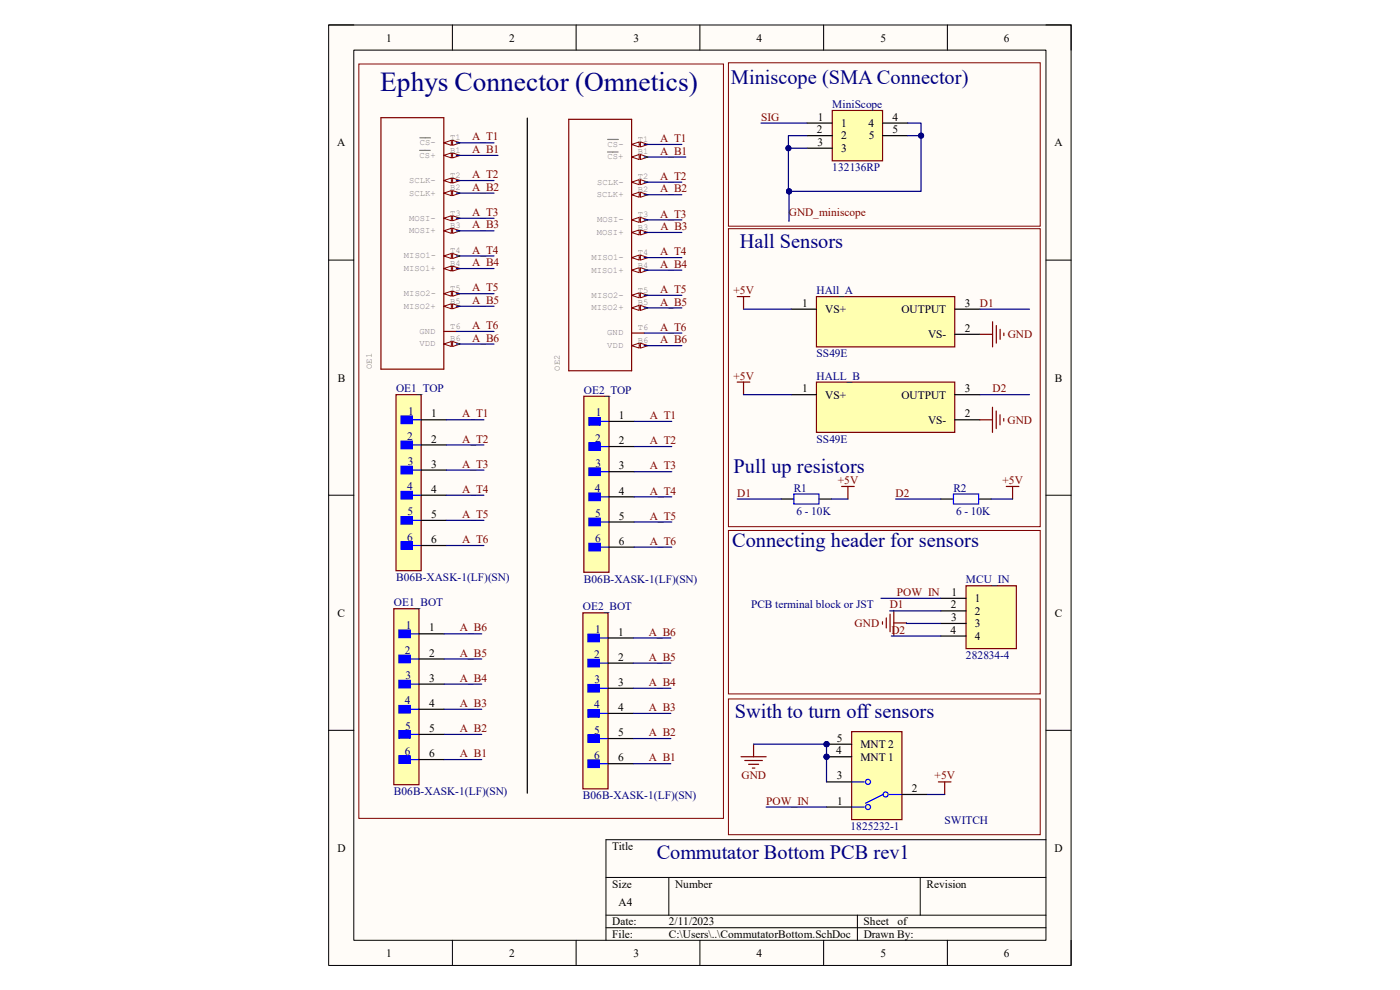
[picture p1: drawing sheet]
<svg xmlns="http://www.w3.org/2000/svg" width="297mm" height="210mm" viewBox="0 0 297 210" stroke-linecap="round" stroke-linejoin="round" font-family="sans-serif">
<path d="M69.7 5.3h157.5v199.5h-157.5z" fill-rule="evenodd" fill="#fffcf8"/>
<path d="M69.7 5.3h157.5v199.5h-157.5z" fill="none" stroke="#000" stroke-width=".21"/>
<path d="M75.1 10.6h146.8v188.9h-146.8z" fill-rule="evenodd" fill="#fffcf8"/>
<g fill="none" stroke="#000" stroke-width=".21">
<path d="M69.7 5.3h5.4M75.1 10.6h146.8v188.9h-146.8zM96 5.3v5.3M122.2 5.3v5.3M148.5 5.3v5.3M174.7 5.3v5.3M201 5.3v5.3M221.9 5.3h5.3v5.3M69.7 55.2h5.4M221.9 55.2h5.3M69.7 105.1h5.4M221.9 105.1h5.3"/>
<path d="M69.7 154.9h5.4M221.9 154.9h5.3M221.9 178.1h-93.3v21.4M96 199.5v5.3M122.2 199.5v5.3M128.6 186.1h93.3M128.6 194.1h93.3M128.6 196.8h93.3M141.9 186.1v8M148.5 199.5v5.3M174.7 199.5v5.3M181.9 194.1v5.4"/>
<path d="M195.2 186.1v8M201 199.5v5.3M227.2 199.5v5.3"/>
</g>
<path d="M84 83.7h5.3v37.4h-5.3z" fill-rule="evenodd" fill="#ffffb0"/>
<path d="M84 83.7h5.3v37.4h-5.3z" fill="none" stroke="#800000" stroke-width=".25"/>
<path d="M85.1 88.2h2.4v1.7h-2.4z" fill-rule="evenodd" fill="#00f"/>
<path d="M85.1 88.2h2.4v1.7h-2.4zM87.5 89.1h1.8" fill="none" stroke="#00f" stroke-width=".25"/>
<path d="M85.1 93.6h2.4v1.6h-2.4z" fill-rule="evenodd" fill="#00f"/>
<path d="M85.1 93.6h2.4v1.6h-2.4zM87.5 94.4h1.8" fill="none" stroke="#00f" stroke-width=".25"/>
<path d="M85.1 98.9h2.4v1.6h-2.4z" fill-rule="evenodd" fill="#00f"/>
<path d="M85.1 98.9h2.4v1.6h-2.4zM87.5 99.7h1.8" fill="none" stroke="#00f" stroke-width=".25"/>
<path d="M85.1 104.3h2.4v1.6h-2.4z" fill-rule="evenodd" fill="#00f"/>
<path d="M85.1 104.3h2.4v1.6h-2.4zM87.5 105.1h1.8" fill="none" stroke="#00f" stroke-width=".25"/>
<path d="M85.1 109.6h2.4v1.6h-2.4z" fill-rule="evenodd" fill="#00f"/>
<path d="M85.1 109.6h2.4v1.6h-2.4zM87.5 110.4h1.8" fill="none" stroke="#00f" stroke-width=".25"/>
<path d="M85.1 114.9h2.4v1.6h-2.4z" fill-rule="evenodd" fill="#00f"/>
<path d="M85.1 114.9h2.4v1.6h-2.4zM87.5 115.7h1.8" fill="none" stroke="#00f" stroke-width=".25"/>
<path d="M89.3 89.1h5.4M89.3 94.4h5.4M89.3 99.7h5.4M89.3 105.1h5.4M89.3 110.4h5.4M89.3 115.7h5.4" fill="none" stroke="#000" stroke-width=".25"/>
<path d="M83.6 129.1h5.3v37.4h-5.3z" fill-rule="evenodd" fill="#ffffb0"/>
<path d="M83.6 129.1h5.3v37.4h-5.3z" fill="none" stroke="#800000" stroke-width=".25"/>
<path d="M84.6 133.7h2.4v1.6h-2.4z" fill-rule="evenodd" fill="#00f"/>
<path d="M84.6 133.7h2.4v1.6h-2.4zM87 134.5h1.9" fill="none" stroke="#00f" stroke-width=".25"/>
<path d="M84.6 139h2.4v1.6h-2.4z" fill-rule="evenodd" fill="#00f"/>
<path d="M84.6 139h2.4v1.6h-2.4zM87 139.8h1.9" fill="none" stroke="#00f" stroke-width=".25"/>
<path d="M84.6 144.3h2.4v1.6h-2.4z" fill-rule="evenodd" fill="#00f"/>
<path d="M84.6 144.3h2.4v1.6h-2.4zM87 145.1h1.9" fill="none" stroke="#00f" stroke-width=".25"/>
<path d="M84.6 149.7h2.4v1.6h-2.4z" fill-rule="evenodd" fill="#00f"/>
<path d="M84.6 149.7h2.4v1.6h-2.4zM87 150.5h1.9" fill="none" stroke="#00f" stroke-width=".25"/>
<path d="M84.6 155h2.4v1.6h-2.4z" fill-rule="evenodd" fill="#00f"/>
<path d="M84.6 155h2.4v1.6h-2.4zM87 155.8h1.9" fill="none" stroke="#00f" stroke-width=".25"/>
<path d="M84.6 160.3h2.4v1.6h-2.4z" fill-rule="evenodd" fill="#00f"/>
<path d="M84.6 160.3h2.4v1.6h-2.4zM87 161.1h1.9" fill="none" stroke="#00f" stroke-width=".25"/>
<path d="M88.9 134.5h5.3M88.9 139.8h5.3M88.9 145.1h5.3M88.9 150.5h5.3M88.9 155.8h5.3M88.9 161.1h5.3" fill="none" stroke="#000" stroke-width=".25"/>
<path d="M80.8 78.3v-53.3h13.4v53.3h-13.4M94.2 62.3h2.6" fill="none" stroke="#800000" stroke-width=".25"/>
<path d="M94.2 62.3l1.6-.5v1z" fill="#f8fcff"/>
<path d="M94.2 62.3l1.6-.5v1z" fill="none" stroke="#800000" stroke-width=".21"/>
<path d="M96 61.8l1.6 .5-1.6 .5z" fill="#f8fcff"/>
<path d="M96 61.8l1.6 .5-1.6 .5z" fill="none" stroke="#800000" stroke-width=".21"/>
<path d="M94.2 57h2.6" fill="none" stroke="#800000" stroke-width=".25"/>
<path d="M94.2 57l1.6-.6v1.1z" fill="#f8fcff"/>
<path d="M94.2 57l1.6-.6v1.1z" fill="none" stroke="#800000" stroke-width=".21"/>
<path d="M96 56.4l1.6 .6-1.6 .5z" fill="#f8fcff"/>
<path d="M96 56.4l1.6 .6-1.6 .5z" fill="none" stroke="#800000" stroke-width=".21"/>
<path d="M94.2 65h2.6" fill="none" stroke="#800000" stroke-width=".25"/>
<path d="M94.2 65l1.6-.6v1.1z" fill="#f8fcff"/>
<path d="M94.2 65l1.6-.6v1.1z" fill="none" stroke="#800000" stroke-width=".21"/>
<path d="M96 64.4l1.6 .6-1.6 .5z" fill="#f8fcff"/>
<path d="M96 64.4l1.6 .6-1.6 .5z" fill="none" stroke="#800000" stroke-width=".21"/>
<path d="M94.2 73h2.6" fill="none" stroke="#800000" stroke-width=".25"/>
<path d="M94.2 73l1.6-.6v1.1z" fill="#f8fcff"/>
<path d="M94.2 73l1.6-.6v1.1z" fill="none" stroke="#800000" stroke-width=".21"/>
<path d="M96 72.4l1.6 .6-1.6 .5z" fill="#f8fcff"/>
<path d="M96 72.4l1.6 .6-1.6 .5z" fill="none" stroke="#800000" stroke-width=".21"/>
<path d="M94.2 46.3h2.6M94.2 70.3h2.6" fill="none" stroke="#800000" stroke-width=".25"/>
<path d="M94.2 46.3l1.6-.5v1z" fill="#f8fcff"/>
<path d="M94.2 46.3l1.6-.5v1z" fill="none" stroke="#800000" stroke-width=".21"/>
<path d="M96 45.8l1.6 .5-1.6 .5z" fill="#f8fcff"/>
<path d="M96 45.8l1.6 .5-1.6 .5z" fill="none" stroke="#800000" stroke-width=".21"/>
<path d="M94.2 41h2.6" fill="none" stroke="#800000" stroke-width=".25"/>
<path d="M94.2 41l1.6-.6v1.1z" fill="#f8fcff"/>
<path d="M94.2 41l1.6-.6v1.1z" fill="none" stroke="#800000" stroke-width=".21"/>
<path d="M96 40.4l1.6 .6-1.6 .5z" fill="#f8fcff"/>
<path d="M96 40.4l1.6 .6-1.6 .5z" fill="none" stroke="#800000" stroke-width=".21"/>
<path d="M94.2 54.3h2.6" fill="none" stroke="#800000" stroke-width=".25"/>
<path d="M94.2 54.3l1.6-.5v1z" fill="#f8fcff"/>
<path d="M94.2 54.3l1.6-.5v1z" fill="none" stroke="#800000" stroke-width=".21"/>
<path d="M96 53.8l1.6 .5-1.6 .5z" fill="#f8fcff"/>
<path d="M96 53.8l1.6 .5-1.6 .5z" fill="none" stroke="#800000" stroke-width=".21"/>
<path d="M94.2 49h2.6" fill="none" stroke="#800000" stroke-width=".25"/>
<path d="M94.2 49l1.6-.6v1.1z" fill="#f8fcff"/>
<path d="M94.2 49l1.6-.6v1.1z" fill="none" stroke="#800000" stroke-width=".21"/>
<path d="M96 48.4l1.6 .6-1.6 .5z" fill="#f8fcff"/>
<path d="M96 48.4l1.6 .6-1.6 .5z" fill="none" stroke="#800000" stroke-width=".21"/>
<path d="M94.2 30.3h2.6" fill="none" stroke="#800000" stroke-width=".25"/>
<path d="M94.2 30.3l1.6-.5v1z" fill="#f8fcff"/>
<path d="M94.2 30.3l1.6-.5v1z" fill="none" stroke="#800000" stroke-width=".21"/>
<path d="M96 29.8l1.6 .5-1.6 .5z" fill="#f8fcff"/>
<path d="M96 29.8l1.6 .5-1.6 .5z" fill="none" stroke="#800000" stroke-width=".21"/>
<path d="M89.1 29.2h2.2" fill="none" stroke="#808080" stroke-width=".25"/>
<path d="M94.2 33h2.6" fill="none" stroke="#800000" stroke-width=".25"/>
<path d="M94.2 33l1.6-.6v1.1z" fill="#f8fcff"/>
<path d="M94.2 33l1.6-.6v1.1z" fill="none" stroke="#800000" stroke-width=".21"/>
<path d="M96 32.4l1.6 .6-1.6 .5z" fill="#f8fcff"/>
<path d="M96 32.4l1.6 .6-1.6 .5z" fill="none" stroke="#800000" stroke-width=".21"/>
<path d="M89 31.9h2.3" fill="none" stroke="#808080" stroke-width=".25"/>
<path d="M94.2 38.3h2.6" fill="none" stroke="#800000" stroke-width=".25"/>
<path d="M94.2 38.3l1.6-.5v1z" fill="#f8fcff"/>
<path d="M94.2 38.3l1.6-.5v1z" fill="none" stroke="#800000" stroke-width=".21"/>
<path d="M96 37.8l1.6 .5-1.6 .5z" fill="#f8fcff"/>
<path d="M96 37.8l1.6 .5-1.6 .5z" fill="none" stroke="#800000" stroke-width=".21"/>
<path d="M123.9 84.1h5.3v37.3h-5.3z" fill-rule="evenodd" fill="#ffffb0"/>
<path d="M123.9 84.1h5.3v37.3h-5.3z" fill="none" stroke="#800000" stroke-width=".25"/>
<path d="M124.9 88.6h2.4v1.6h-2.4z" fill-rule="evenodd" fill="#00f"/>
<path d="M124.9 88.6h2.4v1.6h-2.4zM127.3 89.4h1.9" fill="none" stroke="#00f" stroke-width=".25"/>
<path d="M124.9 93.9h2.4v1.6h-2.4z" fill-rule="evenodd" fill="#00f"/>
<path d="M124.9 93.9h2.4v1.6h-2.4zM127.3 94.7h1.9" fill="none" stroke="#00f" stroke-width=".25"/>
<path d="M124.9 99.3h2.4v1.6h-2.4z" fill-rule="evenodd" fill="#00f"/>
<path d="M124.9 99.3h2.4v1.6h-2.4zM127.3 100.1h1.9" fill="none" stroke="#00f" stroke-width=".25"/>
<path d="M124.9 104.6h2.4v1.6h-2.4z" fill-rule="evenodd" fill="#00f"/>
<path d="M124.9 104.6h2.4v1.6h-2.4zM127.3 105.4h1.9" fill="none" stroke="#00f" stroke-width=".25"/>
<path d="M124.9 109.9h2.4v1.6h-2.4z" fill-rule="evenodd" fill="#00f"/>
<path d="M124.9 109.9h2.4v1.6h-2.4zM127.3 110.7h1.9" fill="none" stroke="#00f" stroke-width=".25"/>
<path d="M124.9 115.3h2.4v1.6h-2.4z" fill-rule="evenodd" fill="#00f"/>
<path d="M124.9 115.3h2.4v1.6h-2.4zM127.3 116.1h1.9" fill="none" stroke="#00f" stroke-width=".25"/>
<path d="M129.2 89.4h5.3M129.2 94.7h5.3M129.2 100.1h5.3M129.2 105.4h5.3M129.2 110.7h5.3M129.2 116.1h5.3" fill="none" stroke="#000" stroke-width=".25"/>
<path d="M123.7 130h5.3v37.3h-5.3z" fill-rule="evenodd" fill="#ffffb0"/>
<path d="M123.7 130h5.3v37.3h-5.3z" fill="none" stroke="#800000" stroke-width=".25"/>
<path d="M124.7 134.5h2.4v1.6h-2.4z" fill-rule="evenodd" fill="#00f"/>
<path d="M124.7 134.5h2.4v1.6h-2.4zM127.1 135.3h1.9" fill="none" stroke="#00f" stroke-width=".25"/>
<path d="M124.7 139.9h2.4v1.6h-2.4z" fill-rule="evenodd" fill="#00f"/>
<path d="M124.7 139.9h2.4v1.6h-2.4zM127.1 140.7h1.9" fill="none" stroke="#00f" stroke-width=".25"/>
<path d="M124.7 145.2h2.4v1.6h-2.4z" fill-rule="evenodd" fill="#00f"/>
<path d="M124.7 145.2h2.4v1.6h-2.4zM127.1 146h1.9" fill="none" stroke="#00f" stroke-width=".25"/>
<path d="M124.7 150.5h2.4v1.6h-2.4z" fill-rule="evenodd" fill="#00f"/>
<path d="M124.7 150.5h2.4v1.6h-2.4zM127.1 151.3h1.9" fill="none" stroke="#00f" stroke-width=".25"/>
<path d="M124.7 155.9h2.4v1.6h-2.4z" fill-rule="evenodd" fill="#00f"/>
<path d="M124.7 155.9h2.4v1.6h-2.4zM127.1 156.7h1.9" fill="none" stroke="#00f" stroke-width=".25"/>
<path d="M124.7 161.2h2.4v1.6h-2.4z" fill-rule="evenodd" fill="#00f"/>
<path d="M124.7 161.2h2.4v1.6h-2.4zM127.1 162h1.9" fill="none" stroke="#00f" stroke-width=".25"/>
<path d="M129 135.3h5.3M129 140.7h5.3M129 146h5.3M129 151.3h5.3M129 156.7h5.3M129 162h5.3" fill="none" stroke="#000" stroke-width=".25"/>
<path d="M120.7 25.3h13.3v53.4h-13.3zM134 62.6h2.7" fill="none" stroke="#800000" stroke-width=".25"/>
<path d="M134 62.6l1.6-.5v1.1z" fill="#f8fcff"/>
<path d="M134 62.6l1.6-.5v1.1z" fill="none" stroke="#800000" stroke-width=".21"/>
<path d="M135.9 62.1l1.6 .5-1.6 .6z" fill="#f8fcff"/>
<path d="M135.9 62.1l1.6 .5-1.6 .6z" fill="none" stroke="#800000" stroke-width=".21"/>
<path d="M134 57.3h2.7" fill="none" stroke="#800000" stroke-width=".25"/>
<path d="M134 57.3l1.6-.5v1z" fill="#f8fcff"/>
<path d="M134 57.3l1.6-.5v1z" fill="none" stroke="#800000" stroke-width=".21"/>
<path d="M135.9 56.8l1.6 .5-1.6 .5z" fill="#f8fcff"/>
<path d="M135.9 56.8l1.6 .5-1.6 .5z" fill="none" stroke="#800000" stroke-width=".21"/>
<path d="M134 65.3h2.7" fill="none" stroke="#800000" stroke-width=".25"/>
<path d="M134 65.3l1.6-.5v1z" fill="#f8fcff"/>
<path d="M134 65.3l1.6-.5v1z" fill="none" stroke="#800000" stroke-width=".21"/>
<path d="M135.9 64.8l1.6 .5-1.6 .5z" fill="#f8fcff"/>
<path d="M135.9 64.8l1.6 .5-1.6 .5z" fill="none" stroke="#800000" stroke-width=".21"/>
<path d="M134 73.3h2.7" fill="none" stroke="#800000" stroke-width=".25"/>
<path d="M134 73.3l1.6-.5v1.1z" fill="#f8fcff"/>
<path d="M134 73.3l1.6-.5v1.1z" fill="none" stroke="#800000" stroke-width=".21"/>
<path d="M135.9 72.8l1.6 .5-1.6 .6z" fill="#f8fcff"/>
<path d="M135.9 72.8l1.6 .5-1.6 .6z" fill="none" stroke="#800000" stroke-width=".21"/>
<path d="M134 46.6h2.7M134 70.7h2.7" fill="none" stroke="#800000" stroke-width=".25"/>
<path d="M134 46.6l1.6-.5v1.1z" fill="#f8fcff"/>
<path d="M134 46.6l1.6-.5v1.1z" fill="none" stroke="#800000" stroke-width=".21"/>
<path d="M135.9 46.1l1.6 .5-1.6 .6z" fill="#f8fcff"/>
<path d="M135.9 46.1l1.6 .5-1.6 .6z" fill="none" stroke="#800000" stroke-width=".21"/>
<path d="M134 41.3h2.7" fill="none" stroke="#800000" stroke-width=".25"/>
<path d="M134 41.3l1.6-.5v1z" fill="#f8fcff"/>
<path d="M134 41.3l1.6-.5v1z" fill="none" stroke="#800000" stroke-width=".21"/>
<path d="M135.9 40.8l1.6 .5-1.6 .5z" fill="#f8fcff"/>
<path d="M135.9 40.8l1.6 .5-1.6 .5z" fill="none" stroke="#800000" stroke-width=".21"/>
<path d="M134 54.6h2.7" fill="none" stroke="#800000" stroke-width=".25"/>
<path d="M134 54.6l1.6-.5v1.1z" fill="#f8fcff"/>
<path d="M134 54.6l1.6-.5v1.1z" fill="none" stroke="#800000" stroke-width=".21"/>
<path d="M135.9 54.1l1.6 .5-1.6 .6z" fill="#f8fcff"/>
<path d="M135.9 54.1l1.6 .5-1.6 .6z" fill="none" stroke="#800000" stroke-width=".21"/>
<path d="M134 49.3h2.7" fill="none" stroke="#800000" stroke-width=".25"/>
<path d="M134 49.3l1.6-.5v1z" fill="#f8fcff"/>
<path d="M134 49.3l1.6-.5v1z" fill="none" stroke="#800000" stroke-width=".21"/>
<path d="M135.9 48.8l1.6 .5-1.6 .5z" fill="#f8fcff"/>
<path d="M135.9 48.8l1.6 .5-1.6 .5z" fill="none" stroke="#800000" stroke-width=".21"/>
<path d="M134 30.6h2.7" fill="none" stroke="#800000" stroke-width=".25"/>
<path d="M134 30.6l1.6-.5v1.1z" fill="#f8fcff"/>
<path d="M134 30.6l1.6-.5v1.1z" fill="none" stroke="#800000" stroke-width=".21"/>
<path d="M135.9 30.1l1.6 .5-1.6 .6z" fill="#f8fcff"/>
<path d="M135.9 30.1l1.6 .5-1.6 .6z" fill="none" stroke="#800000" stroke-width=".21"/>
<path d="M128.9 29.6h2.3" fill="none" stroke="#808080" stroke-width=".25"/>
<path d="M134 33.3h2.7" fill="none" stroke="#800000" stroke-width=".25"/>
<path d="M134 33.3l1.6-.5v1z" fill="#f8fcff"/>
<path d="M134 33.3l1.6-.5v1z" fill="none" stroke="#800000" stroke-width=".21"/>
<path d="M135.9 32.8l1.6 .5-1.6 .5z" fill="#f8fcff"/>
<path d="M135.9 32.8l1.6 .5-1.6 .5z" fill="none" stroke="#800000" stroke-width=".21"/>
<path d="M128.9 32.2h2.2" fill="none" stroke="#808080" stroke-width=".25"/>
<path d="M134 38.6h2.7" fill="none" stroke="#800000" stroke-width=".25"/>
<path d="M134 38.6l1.6-.5v1.1z" fill="#f8fcff"/>
<path d="M134 38.6l1.6-.5v1.1z" fill="none" stroke="#800000" stroke-width=".21"/>
<path d="M135.9 38.1l1.6 .5-1.6 .6z" fill="#f8fcff"/>
<path d="M135.9 38.1l1.6 .5-1.6 .6z" fill="none" stroke="#800000" stroke-width=".21"/>
<path d="M187.2 131.9v.5M188 131.1v2.1M188.8 130.3v3.7M189.6 129.5v5.3M189.6 132.2h2.7" fill="none" stroke="#800000" stroke-width=".25"/>
<path d="M176.6 23.4h10.6v10.7h-10.6z" fill-rule="evenodd" fill="#ffffb0"/>
<path d="M176.6 23.4h10.6v10.7h-10.6zM178.6 103.2h2.6M179.9 103.2v2.7M213.5 103.2h2.7M214.8 103.2v2.7M159.9 157.9v2.6M157.2 160.5h5.3M158 161.3h3.7M158.8 162.1h2.1M159.6 162.9h.5M199.1 165.9h2.7M200.4 165.9v2.6" fill="none" stroke="#800000" stroke-width=".25"/>
<path d="M171.2 26.1h5.4M171.2 28.8h5.4M171.2 31.4h5.4M187.2 26.1h5.4M187.2 28.8h5.4" fill="none" stroke="#000" stroke-width=".25"/>
<path d="M173.2 62.9h29.4v10.7h-29.4z" fill-rule="evenodd" fill="#ffffb0"/>
<path d="M173.2 62.9h29.4v10.7h-29.4z" fill="none" stroke="#800000" stroke-width=".25"/>
<path d="M167.9 65.6h5.3M202.6 65.6h5.3M202.6 70.9h5.3" fill="none" stroke="#000" stroke-width=".25"/>
<path d="M173.2 81.1h29.4v10.6h-29.4z" fill-rule="evenodd" fill="#ffffb0"/>
<g fill="none" stroke="#800000" stroke-width=".25">
<path d="M156.4 62.9h2.7M157.7 62.9v2.7M207.9 70.9h2.7M210.6 68.3v5.3M211.4 69.1v3.7M212.2 69.9v2.1M213 70.7v.5M156.4 81.1h2.7M157.7 81.1v2.6M173.2 81.1h29.4v10.6h-29.4zM207.9 89.1h2.7M210.6 86.4v5.3"/>
<path d="M211.3 87.2v3.7M212.2 88v2.1M212.9 88.8v.5"/>
</g>
<path d="M111.9 25v143.3M167.9 83.7h5.3M202.6 83.7h5.3M202.6 89.1h5.3M165.7 105.9h2.7M173.7 105.9h2.7M199.6 105.9h2.7M207.6 105.9h2.7" fill="none" stroke="#000" stroke-width=".25"/>
<path d="M168.4 104.8h5.3v2.1h-5.3zM202.3 104.8h5.3v2.1h-5.3z" fill="none" stroke="#00f" stroke-width=".25"/>
<path d="M76.1 13.6h77.4v160h-77.4zM154.5 13.3h66.2v34.7h-66.2zM154.5 48.5h66.2v63.2h-66.2zM154.5 112.5h66.2v34.7h-66.2zM154.5 148.3h66.2v28.8h-66.2z" fill="none" stroke="#800000" stroke-width=".21"/>
<circle cx="175.3" cy="160.5" r=".53" fill="#000080"/>
<circle cx="175.3" cy="160.5" r=".53" fill="none" stroke="#000080" stroke-width=".21"/>
<circle cx="175.3" cy="157.9" r=".53" fill="#000080"/>
<circle cx="175.3" cy="157.9" r=".53" fill="none" stroke="#000080" stroke-width=".21"/>
<path d="M180.7 155.2h10.6v18.7h-10.6z" fill-rule="evenodd" fill="#ffffb0"/>
<path d="M180.7 155.2h10.6v18.7h-10.6z" fill="none" stroke="#800000" stroke-width=".25"/>
<g fill="none" stroke="#00f" stroke-width=".25">
<path d="M180.7 171.2h2.6M180.7 165.9h2.6M187.3 168.5l-3.7 1.9M188.7 168.5h2.6"/>
<circle cx="184.1" cy="165.9" r=".53"/>
<circle cx="184.1" cy="171.2" r=".53"/>
<circle cx="187.9" cy="168.5" r=".53"/>
</g>
<path d="M175.3 160.5h5.4" fill="none" stroke="#000" stroke-width=".25"/>
<circle cx="175.3" cy="160.5" r=".53" fill="#000080"/>
<circle cx="175.3" cy="160.5" r=".53" fill="none" stroke="#000080" stroke-width=".21"/>
<path d="M175.3 157.9h5.4" fill="none" stroke="#000" stroke-width=".25"/>
<circle cx="175.3" cy="157.9" r=".53" fill="#000080"/>
<circle cx="175.3" cy="157.9" r=".53" fill="none" stroke="#000080" stroke-width=".21"/>
<path d="M175.3 171.2h5.4M175.3 165.9h5.4M191.3 168.5h5.4" fill="none" stroke="#000" stroke-width=".25"/>
<path d="M204.9 124.3h10.7v13.3h-10.7z" fill-rule="evenodd" fill="#ffffb0"/>
<path d="M204.9 124.3h10.7v13.3h-10.7z" fill="none" stroke="#800000" stroke-width=".25"/>
<path d="M199.6 126.9h5.3M199.6 129.6h5.3M199.6 132.3h5.3M199.6 134.9h5.3" fill="none" stroke="#000" stroke-width=".25"/>
<g fill="none" stroke="#000080" stroke-width=".25">
<path d="M96.8 30.3h8M96.8 38.3h8M96.8 33h8.8M136.7 30.6h8M136.7 38.6h8M136.7 33.3h8.8M171.2 28.8h-3.9v2.6M96.8 41h8M96.8 46.3h8M96.8 49h8M96.8 54.3h8M96.8 57h8"/>
<path d="M136.7 41.3h8M136.7 46.6h8M136.7 49.3h8M136.7 54.6h8M136.7 57.3h8M96.8 62.3h8M96.8 65h8M96.8 70.3h8M96.8 73h8M136.7 62.6h8M136.7 65.3h8M136.7 70.7h8"/>
<path d="M136.7 73.3h8M94.7 89.1h8M94.7 94.4h8M94.7 99.7h8M134.5 89.4h8M134.5 94.7h8M94.7 105.1h8M94.7 110.4h8M94.7 115.7h8M134.5 100.1h8M134.5 105.4h8M134.5 110.7h8"/>
<path d="M134.5 116.1h8M94.2 134.5h8M94.2 139.8h8M134.3 135.3h8M188.8 129.6h10.8M189.1 134.9h10.5M94.2 145.1h8M94.2 150.5h8M94.2 155.8h8M134.3 140.7h8M134.3 146h8M134.3 151.3h8"/>
<path d="M134.3 156.7h8M94.2 161.1h8M134.3 162h8"/>
</g>
<circle cx="167.3" cy="31.4" r=".53" fill="#000080"/>
<circle cx="167.3" cy="31.4" r=".53" fill="none" stroke="#000080" stroke-width=".21"/>
<path d="M195.4 28.8v11.8h-28" fill="none" stroke="#000080" stroke-width=".25"/>
<circle cx="167.4" cy="40.6" r=".53" fill="#000080"/>
<circle cx="167.4" cy="40.6" r=".53" fill="none" stroke="#000080" stroke-width=".21"/>
<circle cx="195.4" cy="28.8" r=".53" fill="#000080"/>
<circle cx="195.4" cy="28.8" r=".53" fill="none" stroke="#000080" stroke-width=".21"/>
<path d="M167.4 40.6l-.1 6.3" fill="none" stroke="#000080" stroke-width=".25"/>
<circle cx="167.4" cy="40.6" r=".53" fill="#000080"/>
<circle cx="167.4" cy="40.6" r=".53" fill="none" stroke="#000080" stroke-width=".21"/>
<path d="M161.5 26.1h9.7M171.2 31.4h-3.9v9.2h.1" fill="none" stroke="#000080" stroke-width=".25"/>
<circle cx="167.3" cy="31.4" r=".53" fill="#000080"/>
<circle cx="167.3" cy="31.4" r=".53" fill="none" stroke="#000080" stroke-width=".21"/>
<circle cx="167.4" cy="40.6" r=".53" fill="#000080"/>
<circle cx="167.4" cy="40.6" r=".53" fill="none" stroke="#000080" stroke-width=".21"/>
<path d="M192.6 26.1h2.8v2.7h-2.8" fill="none" stroke="#000080" stroke-width=".25"/>
<circle cx="195.4" cy="28.8" r=".53" fill="#000080"/>
<circle cx="195.4" cy="28.8" r=".53" fill="none" stroke="#000080" stroke-width=".21"/>
<path d="M157.7 65.6h10.2M207.9 65.6h10.5M157.7 83.7h10.2M207.9 83.7h10.5M156.4 105.9h9.3M176.4 105.9h3.5M190 105.9h9.6M210.3 105.9h4.5M186.9 126.9h12.7M159.9 157.9h15.4v8M162.5 171.2h12.8M196.7 168.5h3.7" fill="none" stroke="#000080" stroke-width=".25"/>
<circle cx="175.3" cy="160.5" r=".53" fill="#000080"/>
<circle cx="175.3" cy="160.5" r=".53" fill="none" stroke="#000080" stroke-width=".21"/>
<circle cx="175.3" cy="157.9" r=".53" fill="#000080"/>
<circle cx="175.3" cy="157.9" r=".53" fill="none" stroke="#000080" stroke-width=".21"/>
<path d="M192.3 132.2l7.3 .1" fill="none" stroke="#000080" stroke-width=".25"/>
<text font-size="5.8" fill="#000080" x="80.6" y="19.3">Ephys Connector (Omnetics)</text>
<g font-size="4.3" fill="#000080">
<text x="155.1" y="17.7">Miniscope (SMA Connector)</text>
<text x="156.9" y="52.7">Hall Sensors</text>
<text x="155.6" y="100.4">Pull up resistors</text>
<text x="155.3" y="116.1">Connecting header for sensors</text>
<text x="155.9" y="152.4">Swith to turn off sensors</text>
<text x="139.3" y="182.3">Commutator Bottom PCB rev1</text>
</g>
<g font-size="2.4">
<text x="82" y="8.8">1</text>
<text x="108" y="8.8">2</text>
<text x="134.4" y="8.8">3</text>
<text x="160.5" y="8.8">4</text>
<text x="186.8" y="8.8">5</text>
<text x="213" y="8.8">6</text>
<text x="173.3" y="28.3">2</text>
<text x="173.5" y="25.6">1</text>
<text x="178.4" y="26.9">1</text>
<text x="178.4" y="29.6">2</text>
<text x="184.2" y="26.9">4</text>
<text x="184.3" y="29.6">5</text>
<text x="189.4" y="25.6">4</text>
<text x="189.4" y="28.3">5</text>
<text x="71.5" y="31.1">A</text>
<text x="173.4" y="30.9">3</text>
<text x="178.4" y="32.3">3</text>
<text x="223.7" y="31.1">A</text>
<text x="170.2" y="65.1">1</text>
<text x="204.7" y="65.1">3</text>
<text x="175.1" y="66.4">VS+</text>
<text x="191.2" y="66.4">OUTPUT</text>
<text x="196.9" y="71.8">VS-</text>
<text x="204.7" y="70.4">2</text>
<text x="71.7" y="80.9">B</text>
<text x="170.2" y="83.2">1</text>
<text x="204.7" y="83.2">3</text>
<text x="223.8" y="80.9">B</text>
<text x="91.5" y="88.6">1</text>
<text x="131.3" y="88.9">1</text>
<text x="175.1" y="84.5">VS+</text>
<text x="191.2" y="84.5">OUTPUT</text>
<text x="196.9" y="89.9">VS-</text>
<text x="204.7" y="88.6">2</text>
<text x="91.5" y="93.9">2</text>
<text x="131.3" y="94.2">2</text>
<text x="91.5" y="99.2">3</text>
<text x="131.3" y="99.6">3</text>
<text x="91.5" y="104.6">4</text>
<text x="131.3" y="104.9">4</text>
<text x="91.5" y="109.9">5</text>
<text x="131.3" y="110.2">5</text>
<text x="91.5" y="115.2">6</text>
<text x="131.3" y="115.6">6</text>
<text x="71.6" y="130.8">C</text>
<text x="201.7" y="129.1">2</text>
<text x="201.8" y="131.7">3</text>
<text x="201.9" y="126.4">1</text>
<text x="206.8" y="127.8">1</text>
<text x="206.8" y="130.4">2</text>
<text x="223.8" y="130.8">C</text>
<text x="91" y="133.9">1</text>
<text x="131.1" y="134.8">1</text>
<text x="201.7" y="134.4">4</text>
<text x="206.8" y="133.1">3</text>
<text x="206.8" y="135.8">4</text>
<text x="91" y="139.3">2</text>
<text x="131.1" y="140.2">2</text>
<text x="91" y="144.6">3</text>
<text x="91" y="149.9">4</text>
<text x="131.1" y="145.5">3</text>
<text x="91" y="155.3">5</text>
<text x="131.1" y="150.8">4</text>
<text x="91" y="160.6">6</text>
<text x="131.1" y="156.2">5</text>
<text x="131.1" y="161.5">6</text>
<text x="177.4" y="160">4</text>
<text x="177.5" y="157.4">5</text>
<text x="182.5" y="161.4">MNT 1</text>
<text x="182.5" y="158.7">MNT 2</text>
<text x="177.5" y="165.4">3</text>
<text x="177.6" y="170.7">1</text>
<text x="193.5" y="168">2</text>
<text x="71.6" y="180.7">D</text>
<text x="129.9" y="180.3">Title</text>
<text x="223.7" y="180.7">D</text>
<text x="129.9" y="188.3">Size</text>
<text x="143.2" y="188.3">Number</text>
<text x="196.5" y="188.3">Revision</text>
<text x="129.9" y="196.3">Date:</text>
<text x="131.2" y="192.3">A4</text>
<text x="141.9" y="196.3">2/11/2023</text>
<text x="183.2" y="196.3">Sheet</text>
<text x="190.4" y="196.3">of</text>
<text x="82" y="202.9">1</text>
<text x="108" y="202.9">2</text>
<text x="129.9" y="199">File:</text>
<text x="134.4" y="202.9">3</text>
<text x="141.9" y="199">C:\Users\..\CommutatorBottom.SchDoc</text>
<text x="160.5" y="202.9">4</text>
<text x="183.2" y="199">Drawn By:</text>
<text x="186.8" y="202.9">5</text>
<text x="213" y="202.9">6</text>
</g>
<g font-size="2.4" fill="#000080">
<text x="176.6" y="22.9">MiniScope</text>
<text x="176.6" y="36.3">132136RP</text>
<text x="173.2" y="62.4">HAll_A</text>
<text x="173.2" y="75.7">SS49E</text>
<text x="84" y="83.2">OE1_TOP</text>
<text x="123.9" y="83.6">OE2_TOP</text>
<text x="173.2" y="80.6">HALL_B</text>
<text x="86.6" y="88">1</text>
<text x="126.4" y="88.3">1</text>
<text x="86.4" y="93.3">2</text>
<text x="126.2" y="93.7">2</text>
<text x="173.2" y="93.9">SS49E</text>
<text x="86.5" y="98.7">3</text>
<text x="126.3" y="99">3</text>
<text x="86.4" y="104">4</text>
<text x="126.2" y="104.4">4</text>
<text x="168.4" y="104.3">R1</text>
<text x="202.3" y="104.3">R2</text>
<text x="86.4" y="109.3">5</text>
<text x="126.3" y="109.7">5</text>
<text x="169" y="109.3">6 - 10K</text>
<text x="202.8" y="109.3">6 - 10K</text>
<text x="86.4" y="114.7">6</text>
<text x="126.2" y="115">6</text>
<text x="84" y="123.2">B06B-XASK-1(LF)(SN)</text>
<text x="123.9" y="123.6">B06B-XASK-1(LF)(SN)</text>
<text x="204.9" y="123.7">MCU_IN</text>
<text x="83.6" y="128.6">OE1_BOT</text>
<text x="123.7" y="129.5">OE2_BOT</text>
<text x="159.3" y="129.1">PCB terminal block or JST</text>
<text x="86.1" y="133.4">1</text>
<text x="126.2" y="134.3">1</text>
<text x="85.9" y="138.8">2</text>
<text x="126" y="139.6">2</text>
<text x="204.9" y="139.7">282834-4</text>
<text x="85.9" y="149.4">4</text>
<text x="86" y="144.1">3</text>
<text x="126.1" y="144.9">3</text>
<text x="86" y="154.8">5</text>
<text x="126" y="150.3">4</text>
<text x="126.1" y="155.6">5</text>
<text x="85.9" y="160.1">6</text>
<text x="126" y="161">6</text>
<text x="83.6" y="168.6">B06B-XASK-1(LF)(SN)</text>
<text x="123.7" y="169.5">B06B-XASK-1(LF)(SN)</text>
<text x="180.4" y="176">1825232-1</text>
<text x="200.4" y="174.7">SWITCH</text>
</g>
<g font-size="2.4" fill="#800000">
<text x="100.2" y="29.8">A_T1</text>
<text x="161.5" y="25.6">SIG</text>
<text x="100.2" y="32.5">A_B1</text>
<text x="140" y="30.1">A_T1</text>
<text x="140" y="32.8">A_B1</text>
<text x="100.2" y="37.8">A_T2</text>
<text x="100.2" y="40.5">A_B2</text>
<text x="140" y="38.1">A_T2</text>
<text x="140" y="40.8">A_B2</text>
<text x="100.2" y="45.8">A_T3</text>
<text x="140" y="46.1">A_T3</text>
<text x="167.3" y="45.9">GND_miniscope</text>
<text x="100.2" y="48.5">A_B3</text>
<text x="100.2" y="53.8">A_T4</text>
<text x="140.1" y="48.8">A_B3</text>
<text x="100.2" y="56.5">A_B4</text>
<text x="140" y="54.1">A_T4</text>
<text x="140" y="56.8">A_B4</text>
<text x="100.2" y="61.8">A_T5</text>
<text x="100.2" y="64.5">A_B5</text>
<text x="140" y="62.1">A_T5</text>
<text x="140" y="64.8">A_B5</text>
<text x="155.6" y="62.4">+5V</text>
<text x="207.9" y="65.1">D1</text>
<text x="100.2" y="69.8">A_T6</text>
<text x="140" y="70.1">A_T6</text>
<text x="213.8" y="71.8">GND</text>
<text x="100.2" y="72.5">A_B6</text>
<text x="140" y="72.8">A_B6</text>
<text x="155.6" y="80.6">+5V</text>
<text x="210.6" y="83.2">D2</text>
<text x="98" y="88.6">A_T1</text>
<text x="137.9" y="88.9">A_T1</text>
<text x="213.7" y="89.9">GND</text>
<text x="98" y="93.9">A_T2</text>
<text x="137.9" y="94.2">A_T2</text>
<text x="98" y="99.2">A_T3</text>
<text x="137.9" y="99.6">A_T3</text>
<text x="98" y="104.6">A_T4</text>
<text x="137.9" y="104.9">A_T4</text>
<text x="156.4" y="105.4">D1</text>
<text x="177.8" y="102.7">+5V</text>
<text x="190" y="105.4">D2</text>
<text x="212.7" y="102.7">+5V</text>
<text x="98" y="109.9">A_T5</text>
<text x="137.9" y="110.2">A_T5</text>
<text x="98" y="115.2">A_T6</text>
<text x="137.9" y="115.6">A_T6</text>
<text x="188.8" y="129.1">D1</text>
<text x="190.3" y="126.4">POW_IN</text>
<text x="97.6" y="133.9">A_B6</text>
<text x="137.7" y="134.8">A_B6</text>
<text x="181.3" y="133">GND</text>
<text x="189.1" y="134.4">D2</text>
<text x="97.6" y="139.3">A_B5</text>
<text x="137.7" y="140.2">A_B5</text>
<text x="97.6" y="144.6">A_B4</text>
<text x="97.6" y="149.9">A_B3</text>
<text x="137.7" y="145.5">A_B4</text>
<text x="97.6" y="155.3">A_B2</text>
<text x="137.7" y="150.8">A_B3</text>
<text x="97.6" y="160.6">A_B1</text>
<text x="137.7" y="156.2">A_B2</text>
<text x="137.7" y="161.5">A_B1</text>
<text x="157.3" y="165.4">GND</text>
<text x="198.3" y="165.4">+5V</text>
<text x="162.6" y="170.7">POW_IN</text>
</g>
<g font-size="1.9" fill="#808080">
<text x="95.5" y="29.7">T1</text>
<text x="89" y="33.5">CS+</text>
<text x="89.1" y="30.8">CS-</text>
<text x="95.5" y="32.4">B1</text>
<text x="128.9" y="33.8">CS+</text>
<text x="128.9" y="31.2">CS-</text>
<text x="135.3" y="30.1">T1</text>
<text x="135.3" y="32.7">B1</text>
<text x="86.8" y="41.5">SCLK+</text>
<text x="86.8" y="38.8">SCLK-</text>
<text x="95.5" y="40.4">B2</text>
<text x="95.5" y="37.7">T2</text>
<text x="126.6" y="41.8">SCLK+</text>
<text x="126.7" y="39.2">SCLK-</text>
<text x="135.3" y="40.7">B2</text>
<text x="135.3" y="38.1">T2</text>
<text x="86.8" y="46.8">MOSI-</text>
<text x="95.5" y="45.7">T3</text>
<text x="126.7" y="47.2">MOSI-</text>
<text x="135.3" y="46.1">T3</text>
<text x="86.8" y="49.5">MOSI+</text>
<text x="95.5" y="53.7">T4</text>
<text x="95.5" y="48.4">B3</text>
<text x="126.6" y="49.8">MOSI+</text>
<text x="135.3" y="48.7">B3</text>
<text x="85.6" y="57.5">MISO1+</text>
<text x="85.7" y="54.8">MISO1-</text>
<text x="95.5" y="56.4">B4</text>
<text x="125.5" y="57.8">MISO1+</text>
<text x="125.5" y="55.2">MISO1-</text>
<text x="135.3" y="56.8">B4</text>
<text x="135.3" y="54.1">T4</text>
<text x="85.6" y="65.5">MISO2+</text>
<text x="85.7" y="62.8">MISO2-</text>
<text x="95.5" y="61.7">T5</text>
<text x="95.5" y="64.4">B5</text>
<text x="125.5" y="65.8">MISO2+</text>
<text x="125.5" y="63.2">MISO2-</text>
<text x="135.3" y="62.1">T5</text>
<text x="135.3" y="64.8">B5</text>
<text x="89" y="70.8">GND</text>
<text x="95.5" y="69.7">T6</text>
<text x="128.8" y="71.2">GND</text>
<text x="135.3" y="70.1">T6</text>
<text x="89" y="73.5">VDD</text>
<text x="95.5" y="72.4">B6</text>
<text x="128.8" y="73.8">VDD</text>
<text x="135.3" y="72.8">B6</text>
<text x="78.9" y="78.3" transform="rotate(-90 78.9 78.3)">OE1</text>
<text x="118.7" y="78.7" transform="rotate(-90 118.7 78.7)">OE2</text>
</g>
</svg>
